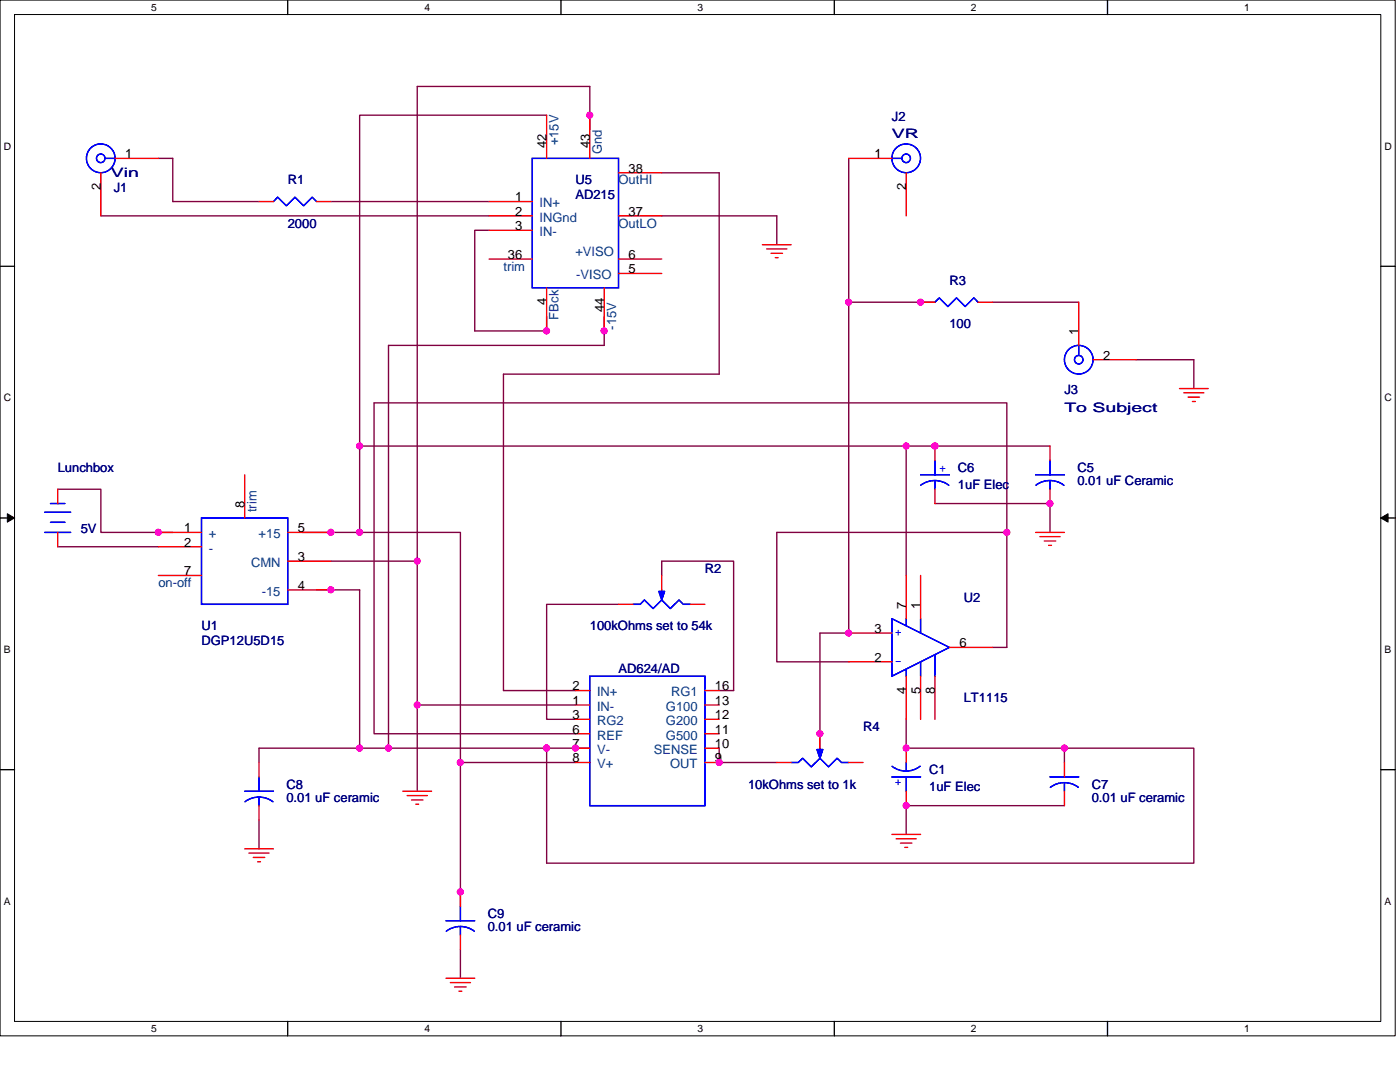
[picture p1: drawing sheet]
<svg xmlns="http://www.w3.org/2000/svg" width="279mm" height="216mm" viewBox="0 0 279 216" stroke-linecap="round" stroke-linejoin="round" font-family="sans-serif">
<path d="M0 0h278.4v206.7h-278.4zM2.9 2.9h272.7v200.9h-272.7z" fill="none" stroke="#000" stroke-width=".2"/>
<g fill="#fff">
<path d="M30.2 .3h1.1v2.3h-1.1z"/>
<path d="M30.2 204.1h1.1v2.3h-1.1z"/>
</g>
<path d="M57.4 0v2.9M57.4 203.8v2.9" fill="none" stroke="#000" stroke-width=".28"/>
<g fill="#fff">
<path d="M84.7 .3h1.1v2.3h-1.1z"/>
<path d="M84.7 204.1h1.1v2.3h-1.1z"/>
</g>
<path d="M112 0v2.9M112 203.8v2.9" fill="none" stroke="#000" stroke-width=".28"/>
<g fill="#fff">
<path d="M139.2 .3h1.2v2.3h-1.2z"/>
<path d="M139.2 204.1h1.2v2.3h-1.2z"/>
</g>
<path d="M166.5 0v2.9M166.5 203.8v2.9" fill="none" stroke="#000" stroke-width=".28"/>
<g fill="#fff">
<path d="M193.8 .3h1.1v2.3h-1.1z"/>
<path d="M193.8 204.1h1.1v2.3h-1.1z"/>
</g>
<path d="M221 0v2.9M221 203.8v2.9" fill="none" stroke="#000" stroke-width=".28"/>
<g fill="#fff">
<path d="M248.3 .3h1.1v2.3h-1.1z"/>
<path d="M248.3 204.1h1.1v2.3h-1.1z"/>
<path d="M.7 28h1.5v2.3h-1.5z"/>
<path d="M276.3 28h1.5v2.3h-1.5z"/>
<path d="M.7 78.2h1.5v2.3h-1.5z"/>
<path d="M276.3 78.2h1.5v2.3h-1.5z"/>
</g>
<path d="M0 53.1h2.9M275.6 53.1h2.8" fill="none" stroke="#000" stroke-width=".28"/>
<g fill="#fff">
<path d="M.7 128.5h1.4v2.2h-1.4z"/>
<path d="M276.3 128.5h1.4v2.2h-1.4z"/>
</g>
<path d="M0 103.4h2.9M275.6 103.4h2.8" fill="none" stroke="#000" stroke-width=".28"/>
<path d="M1.5 102.5l1.4 .9-1.4 .8zM275.6 103.4l1.4-.9v1.7z" fill="#000" stroke="#000" stroke-width=".2"/>
<g fill="#fff">
<path d="M.7 178.7h1.4v2.3h-1.4z"/>
<path d="M276.3 178.7h1.4v2.3h-1.4z"/>
</g>
<path d="M0 153.6h2.9M275.6 153.6h2.8" fill="none" stroke="#000" stroke-width=".28"/>
<g fill="none" stroke="#800040" stroke-width=".28">
<path d="M31.6 31.6h2.9v8.6h17.2M109.1 23h-37.3v66M117.7 25.9v-8.6h-34.4v94.7h-17.3M132.1 34.5h11.4v40.2h-43v63.1h14.3M169.4 31.6v28.7M20.1 43.1h77.5M66 40.2h31.6M97.6 46h-2.9v20h14.4v-2.8M132.1 43.1h22.9v5.7M120.6 63.2v5.7h-43.1v80.4M169.4 60.3v66h-5.8v23M169.4 60.3h17.2"/>
<path d="M198.1 60.3h17.2M226.8 71.8h11.5v5.7M11.5 97.6h8.6v8.6h14.4M71.8 89v17.2M71.8 89h109M180.8 89v25.8M180.8 89h28.8M11.5 109.1h20.1M60.3 106.2h11.5M63.2 117.7h8.6v31.6M71.8 106.2h20.1v45.9M83.3 112v28.7"/>
<path d="M132.1 114.8v-2.8h14.3v25.8h-2.9M186.6 100.5h22.9v5.7M200.9 106.2h-45.9v25.9h14.4M200.9 106.2v23h-2.8M200.9 106.2v-25.8h-126.2v66h40.1M123.4 120.6h-14.3v22.9h5.7M71.8 149.3h5.7M71.8 149.3h-20.1v2.8M77.5 149.3h31.6M83.3 140.7v17.2M83.3 140.7h31.5M91.9 152.1h22.9"/>
<path d="M91.9 152.1v28.7M109.1 149.3h8.6M143.5 149.3v2.8h11.5M180.8 143.5v5.8h31.6M212.4 149.3v2.8M212.4 149.3h25.9v22.9h-129.2v-22.9M51.7 163.6v5.8M212.4 160.8h-31.6v5.7M91.9 189.5v5.7"/>
</g>
<g fill="#f0f" stroke="#f0f" stroke-width=".28">
<circle cx="169.4" cy="126.3" r=".57"/>
<circle cx="169.4" cy="60.3" r=".57"/>
<circle cx="200.9" cy="106.2" r=".57"/>
<circle cx="180.8" cy="160.7" r=".57"/>
<circle cx="114.8" cy="149.3" r=".57"/>
<circle cx="83.3" cy="140.7" r=".57"/>
<circle cx="183.7" cy="60.3" r=".57"/>
<circle cx="143.5" cy="152.1" r=".57"/>
<circle cx="163.6" cy="146.4" r=".57"/>
<circle cx="77.5" cy="149.3" r=".57"/>
<circle cx="109.1" cy="149.3" r=".57"/>
<circle cx="212.4" cy="149.3" r=".57"/>
<circle cx="180.8" cy="149.3" r=".57"/>
<circle cx="91.9" cy="178" r=".57"/>
<circle cx="91.9" cy="152.1" r=".57"/>
<circle cx="209.5" cy="100.5" r=".57"/>
<circle cx="186.6" cy="89" r=".57"/>
<circle cx="180.8" cy="89" r=".57"/>
<circle cx="109.1" cy="66" r=".57"/>
<circle cx="83.3" cy="112" r=".57"/>
<circle cx="117.7" cy="23" r=".57"/>
<circle cx="120.6" cy="66" r=".57"/>
<circle cx="71.8" cy="89" r=".57"/>
<circle cx="66" cy="106.2" r=".57"/>
<circle cx="71.8" cy="149.3" r=".57"/>
<circle cx="71.8" cy="106.2" r=".57"/>
<circle cx="31.6" cy="106.2" r=".57"/>
<circle cx="66" cy="117.7" r=".57"/>
</g>
<g fill="none" stroke="#f00" stroke-width=".28">
<path d="M20.1 34.5v8.6M23 31.6h8.6M109.1 23v8.6M117.7 23v8.6M123.4 34.5h8.7M169.4 31.6h8.6M180.8 34.5v8.6M51.7 40.2h2.9M63.2 40.2h2.8M97.6 40.2h8.6M97.6 43.1h8.6M97.6 46h8.6"/>
<path d="M97.6 51.7h8.6M109.1 57.4v8.6M120.6 57.4v8.6M123.4 43.1h8.7M123.4 54.6h8.7M123.4 51.7h8.7M152.1 48.8h5.8M153 49.7h4M153.9 50.5h2.3M154.7 51.4h.6M183.7 60.3h2.9M195.2 60.3h2.9"/>
<path d="M215.3 60.3v8.6M218.2 71.8h8.6M235.4 77.5h5.7M236.2 78.4h4.1M237.1 79.2h2.3M11.5 97.6v2.9M48.8 94.7v8.7M186.6 89v2.9M186.6 97.6v2.9M209.5 89v2.9M209.5 97.6v2.9M238 80.1h.5"/>
<path d="M11.5 106.2v2.9M31.6 106.2h8.6M31.6 109.1h8.6M31.6 114.8h8.6M57.4 106.2h8.6M57.4 112h8.6M57.4 117.7h8.6M132.1 114.8v2.9M180.8 114.8v8.6M183.7 114.8v8.6M206.7 106.2h5.7M207.5 107.1h4.1"/>
<path d="M208.4 107.9h2.3M209.3 108.8h.5M114.8 137.8h2.9M123.4 120.6h2.9M137.8 120.6h2.9M140.7 137.8h2.8M169.4 126.3h8.6M169.4 132.1h8.6M180.8 134.9v8.6M183.7 134.9v8.6M186.6 134.9v8.6M189.5 129.2h8.6"/>
<path d="M51.7 152.1v2.9M80.4 157.9h5.7M81.3 158.7h4M82.1 159.6h2.3M114.8 152.1h2.9M114.8 140.7h2.9M114.8 149.3h2.9M114.8 146.4h2.9M114.8 143.5h2.9M140.7 152.1h2.8M140.7 140.7h2.8M140.7 149.3h2.8"/>
<path d="M140.7 146.4h2.8M140.7 143.5h2.8M155 152.1h2.9M163.6 146.4v2.9M169.4 152.1h2.8M180.8 149.3v2.8M180.8 157.9v2.9M212.4 152.1v2.9M212.4 157.9v2.9M48.8 169.4h5.8M49.7 170.2h4M50.5 171.1h2.3"/>
<path d="M51.4 172h.6M51.7 160.8v2.8M83 160.5h.5M91.9 178v2.8M178 166.5h5.7M178.8 167.4h4.1M179.7 168.2h2.3M180.6 169.1h.5M89 195.2h5.7M89.9 196.1h4M90.7 196.9h2.3M91.6 197.8h.6"/>
<path d="M91.9 186.6v2.9"/>
</g>
<g fill="none" stroke="#00f" stroke-width=".28">
<path d="M21 31.6h2M106.2 31.6h17.2v25.8h-17.2zM178 31.6h2M54.6 40.2l.8-.9 1.7 1.8 1.8-1.8 1.7 1.8 1.7-1.8 .9 .9M186.6 60.3l.9-.9 1.7 1.8 1.7-1.8 1.7 1.8 1.8-1.8 .8 .9M215.3 68.9v2M183.7 94.7h5.8M183.8 96.8a4.6 4.6 0 0 1 5.6 0M186.6 95.9v1.7M186.6 91.9v2.8M206.7 94.7h5.7M206.7 96.8a4.6 4.6 0 0 1 5.6 0"/>
<path d="M209.5 95.9v1.7M209.5 91.9v2.8M8.9 106.2h5.2M8.9 102.2h5.2M10.1 100.5h2.9M10.1 104.2h2.9M40.2 103.4h17.2v17.2h-17.2zM132.1 117.7v.6M117.7 134.9h23v25.9h-23zM126.3 120.6h1.5l.8-.9 1.7 1.7 1.8-1.7 1.7 1.7 1.7-1.7 .9 .9h1.4M178 123.4l11.5 5.8-11.5 5.7zM180.8 133.5v1.4"/>
<path d="M180.8 123.4v1.5M183.7 132.1v2.8M183.7 123.4v2.9M186.6 130.6v4.3M48.8 157.9h5.8M48.9 160a4.6 4.6 0 0 1 5.6 0M51.7 159v1.8M51.7 155v2.9M157.9 152.1h1.4l.9-.8 1.7 1.7 1.7-1.7 1.8 1.7 1.7-1.7 .8 .8h1.5M163.6 149.3v.6M178 155h5.7M180.8 152.1v1.8"/>
<path d="M180.8 155v2.9M183.6 152.9a4.5 4.5 0 0 1-5.6 0M209.5 155h5.8M212.4 156.2v1.7M215.2 157.1a4.6 4.6 0 0 0-5.6 0M89 183.7h5.7M91.9 184.9v1.7M91.9 180.8v2.9M94.7 185.8a4.6 4.6 0 0 0-5.6 0"/>
<circle cx="20.1" cy="31.6" r="2.86"/>
<circle cx="20.1" cy="31.6" r=".85"/>
<circle cx="180.8" cy="31.6" r="2.86"/>
<circle cx="180.8" cy="31.6" r=".85"/>
<circle cx="215.3" cy="71.8" r=".85"/>
<circle cx="215.3" cy="71.8" r="2.86"/>
</g>
<g fill="#00f" stroke="#00f" stroke-width=".28">
<path d="M163 149.6h1.2l-.6 1.7z" fill-rule="evenodd"/>
<path d="M163 149.6h1.2l-.6 1.7z" fill-rule="evenodd"/>
<path d="M131.5 118h1.1l-.5 1.7z" fill-rule="evenodd"/>
<path d="M131.5 118h1.1l-.5 1.7z" fill-rule="evenodd"/>
</g>
<g font-size="2.6">
<text x="109.1" y="29.6" transform="rotate(-90 109.1 29.6)">42</text>
<text x="117.7" y="29.6" transform="rotate(-90 117.7 29.6)">43</text>
<text x="25" y="31.6">1</text>
<text x="125.5" y="34.5">38</text>
<text x="174.5" y="31.6">1</text>
<text x="20.1" y="37.9" transform="rotate(-90 20.1 37.9)">2</text>
<text x="102.8" y="40.2">1</text>
<text x="180.8" y="37.9" transform="rotate(-90 180.8 37.9)">2</text>
<text x="102.8" y="43.1">2</text>
<text x="102.8" y="45.9">3</text>
<text x="125.5" y="43.1">37</text>
<text x="101.3" y="51.7">36</text>
<text x="125.5" y="51.7">6</text>
<text x="125.5" y="54.5">5</text>
<text x="109.1" y="60.9" transform="rotate(-90 109.1 60.9)">4</text>
<text x="120.6" y="62.3" transform="rotate(-90 120.6 62.3)">44</text>
<text x="215.3" y="66.9" transform="rotate(-90 215.3 66.9)">1</text>
<text x="220.2" y="71.8">2</text>
<text x="48.8" y="101.3" transform="rotate(-90 48.8 101.3)">8</text>
<text x="36.8" y="106.2">1</text>
<text x="59.4" y="106.2">5</text>
<text x="36.8" y="109.1">2</text>
<text x="59.4" y="112">3</text>
<text x="36.8" y="114.8">7</text>
<text x="59.4" y="117.7">4</text>
<text x="180.8" y="121.4" transform="rotate(-90 180.8 121.4)">7</text>
<text x="183.7" y="121.4" transform="rotate(-90 183.7 121.4)">1</text>
<text x="174.5" y="126.3">3</text>
<text x="191.5" y="129.2">6</text>
<text x="114.3" y="137.8">2</text>
<text x="142.7" y="137.8">16</text>
<text x="174.5" y="132">2</text>
<text x="114.3" y="140.7">1</text>
<text x="114.3" y="143.5">3</text>
<text x="142.7" y="140.7">13</text>
<text x="142.7" y="143.5">12</text>
<text x="180.8" y="138.4" transform="rotate(-90 180.8 138.4)">4</text>
<text x="183.7" y="138.4" transform="rotate(-90 183.7 138.4)">5</text>
<text x="186.6" y="138.4" transform="rotate(-90 186.6 138.4)">8</text>
<text x="114.3" y="146.4">6</text>
<text x="114.3" y="149.3">7</text>
<text x="142.7" y="146.4">11</text>
<text x="142.7" y="149.3">10</text>
<text x="114.3" y="152.1">8</text>
<text x="142.7" y="152.1">9</text>
</g>
<g font-size="2.6" fill="#004080">
<text x="111.5" y="29" transform="rotate(-90 111.5 29)">+15V</text>
<text x="120.1" y="30.7" transform="rotate(-90 120.1 30.7)">Gnd</text>
<text x="107.7" y="41.4">IN+</text>
<text x="123.4" y="36.8">OutHI</text>
<text x="107.7" y="44.2">INGnd</text>
<text x="107.7" y="47.1">IN-</text>
<text x="123.4" y="45.4">OutLO</text>
<text x="114.8" y="51.2">+VISO</text>
<text x="100.5" y="54">trim</text>
<text x="115" y="55.7">-VISO</text>
<text x="111.5" y="63.8" transform="rotate(-90 111.5 63.8)">FBck</text>
<text x="123" y="65.8" transform="rotate(-90 123 65.8)">-15V</text>
<text x="41.7" y="107.4">+</text>
<text x="51.2" y="102.2" transform="rotate(-90 51.2 102.2)">trim</text>
<text x="51.6" y="107.4">+15</text>
<text x="41.7" y="110.3">-</text>
<text x="50.1" y="113.1">CMN</text>
<text x="31.6" y="117.2">on-off</text>
<text x="52.2" y="118.9">-15</text>
<text x="119.1" y="141.8">IN-</text>
<text x="119.1" y="139">IN+</text>
<text x="132.9" y="141.8">G100</text>
<text x="133.9" y="139">RG1</text>
<text x="119.1" y="147.6">REF</text>
<text x="119.1" y="144.7">RG2</text>
<text x="132.9" y="144.7">G200</text>
<text x="132.9" y="147.6">G500</text>
<text x="119.1" y="153.3">V+</text>
<text x="119.1" y="150.5">V-</text>
<text x="130.5" y="150.5">SENSE</text>
<text x="133.8" y="153.3">OUT</text>
</g>
<g font-size="2.6" fill="#000080">
<text x="178" y="24.2">J2</text>
<text x="178" y="27.6">VR</text>
<text x="22.1" y="35.4">Vin</text>
<text x="22.7" y="38.2">J1</text>
<text x="57.4" y="36.8">R1</text>
<text x="114.8" y="36.8">U5</text>
<text x="114.8" y="39.7">AD215</text>
<text x="57.4" y="45.4">2000</text>
<text x="189.5" y="56.9">R3</text>
<text x="189.5" y="65.5">100</text>
<text x="212.4" y="78.7">J3</text>
<text x="212.4" y="82.1">To Subject</text>
<text x="11.5" y="94.2">Lunchbox</text>
<text x="191.2" y="94.2">C6</text>
<text x="215" y="94.2">C5</text>
<text x="191.2" y="97.6">1uF Elec</text>
<text x="215" y="96.8">0.01 uF Ceramic</text>
<text x="16.1" y="106.3">5V</text>
<text x="140.7" y="114.3">R2</text>
<text x="40.2" y="125.8">U1</text>
<text x="117.7" y="125.8">100kOhms set to 54k</text>
<text x="192.3" y="120">U2</text>
<text x="40.2" y="128.7">DGP12U5D15</text>
<text x="123.4" y="134.4">AD624/AD</text>
<text x="192.3" y="140.1">LT1115</text>
<text x="172.2" y="145.9">R4</text>
<text x="185.4" y="154.5">C1</text>
<text x="57.1" y="157.4">C8</text>
<text x="57.1" y="159.9">0.01 uF ceramic</text>
<text x="149.3" y="157.4">10kOhms set to 1k</text>
<text x="185.4" y="157.9">1uF Elec</text>
<text x="217.9" y="157.4">C7</text>
<text x="217.9" y="159.9">0.01 uF ceramic</text>
<text x="97.3" y="183.2">C9</text>
<text x="97.3" y="185.8">0.01 uF ceramic</text>
</g>
<g font-size="2.6" fill="#00f">
<text x="187.5" y="94.2">+</text>
<text x="178.6" y="127">+</text>
<text x="178.6" y="132.7">-</text>
<text x="180" y="155.4" transform="rotate(180 180 155.4)">+</text>
</g>
<g font-size="2">
<text x="30.2" y="2.2">5</text>
<text x="84.7" y="2.2">4</text>
<text x="139.2" y="2.2">3</text>
<text x="193.8" y="2.2">2</text>
<text x="248.3" y="2.2">1</text>
<text x=".7" y="29.8">D</text>
<text x="276.3" y="29.8">D</text>
<text x=".7" y="80.1">C</text>
<text x="276.3" y="80.1">C</text>
<text x=".7" y="130.3">B</text>
<text x="276.3" y="130.3">B</text>
<text x=".7" y="180.5">A</text>
<text x="276.3" y="180.5">A</text>
<text x="30.2" y="206">5</text>
<text x="84.7" y="206">4</text>
<text x="139.2" y="206">3</text>
<text x="193.8" y="206">2</text>
<text x="248.3" y="206">1</text>
</g>
</svg>
